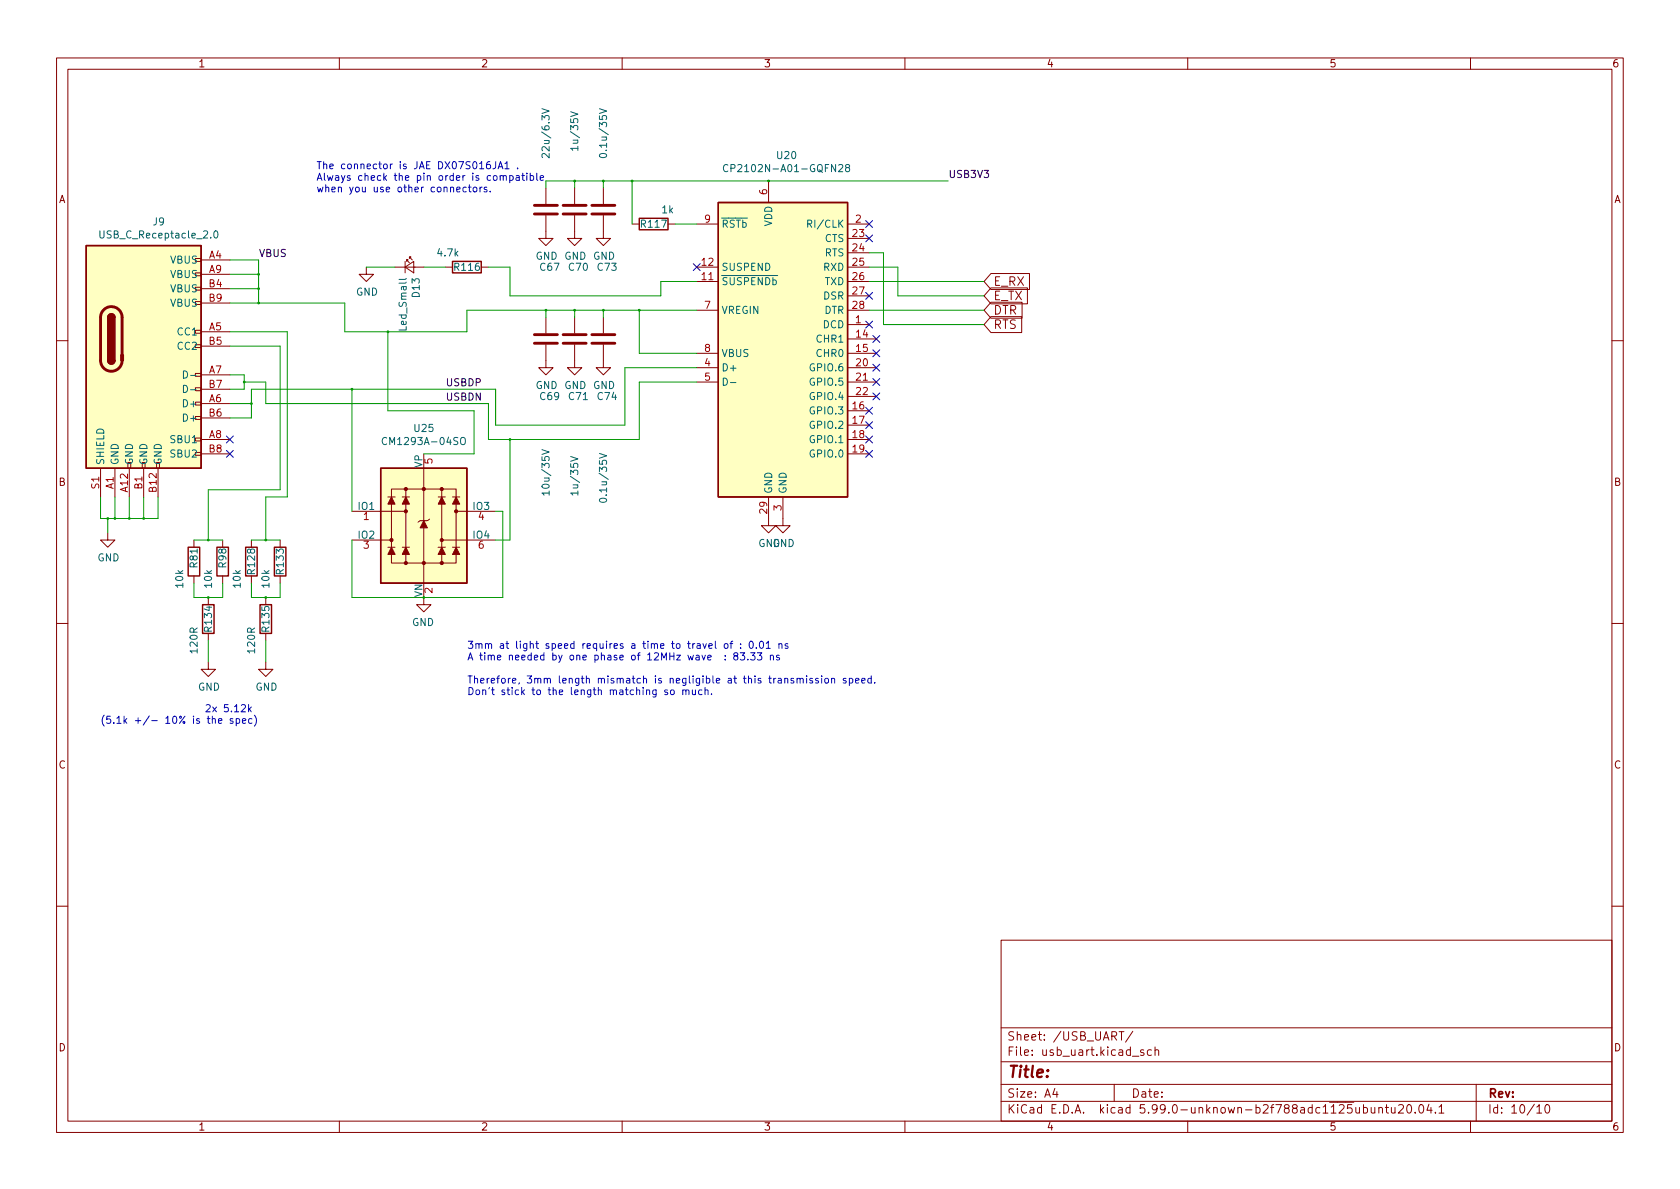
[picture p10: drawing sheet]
<svg xmlns="http://www.w3.org/2000/svg" width="297mm" height="210mm" viewBox="0 0 297 210" stroke-linecap="round" stroke-linejoin="round" font-family="sans-serif">
<g fill="none" stroke="#840000" stroke-width=".18">
<path d="M10 10.2h277v190.1h-277zM12 12.2h273v186.1h-273zM60 10.2v2M110 10.2v2M160 10.2v2M210 10.2v2M260 10.2v2M96.5 38.1v4.1h1.3l-1.3 1.2-1.3-1.2h1.3M96.5 33.3v2.8M101.6 38.1v4.1h1.3l-1.3 1.2-1.3-1.2h1.3M101.6 33.3v2.8M106.7 38.1v4.1h1.2l-1.2 1.2-1.3-1.2h1.3"/>
<path d="M106.7 33.3v2.8M111.8 39.6h1.2M118.1 39.6h1.3M123.2 39.6h3.8M135.9 32v3.8M149.9 39.6h3.8M34.5 58.4h1.1v.5h-1.1zM34.5 53.3h1.1v.5h-1.1zM34.5 50.8h1.1v.5h-1.1zM34.5 48.3h1.1v.5h-1.1zM34.5 45.7h1.1v.5h-1.1zM35.6 46h5"/>
<path d="M35.6 58.7h5M35.6 48.5h5M35.6 51h5M35.6 53.6h5M64.8 47.2v1.3h1.2l-1.2 1.3-1.3-1.3h1.3M69.8 47.2h5.1M71.6 47.2l1.6-1v2.1zM71.6 46.2v2.1M71.9 46.2v-.2h.2h-.2l.5 .5M72.4 45.7v-.2h.2h-.2l.5 .5M78.7 47.2h1.3M85.1 47.2h1.3"/>
<path d="M96.5 56.1v2.8M101.6 56.1v2.8M106.7 56.1v2.8M123.2 47.2h3.8M123.2 49.8h3.8M123.2 54.9h3.8M149.9 47.2h3.8M149.9 59.9h5M149.9 57.4h3.8M149.9 49.8h3.8M149.9 42.2h3.8M149.9 44.7h3.8"/>
<path d="M149.9 52.3h3.8M149.9 54.9h3.8M175.2 48.4h6.8v2.8h-6.8l-1.2-1.4zM175.2 50.9h6.5v2.8h-6.5l-1.2-1.4zM175.2 53.4h5.5v2.9h-5.5l-1.2-1.4zM175.2 56h5.4v2.8h-5.4l-1.2-1.4zM10 60.2h2M21.3 62.7h.5v1h-.5zM34.5 77.5h1.1v.5h-1.1zM35.6 71.4h5M35.6 66.3h5M35.6 77.7h5"/>
<path d="M35.6 61.2h5M35.6 73.9h5M35.6 68.8h5M96.5 61v4h1.3l-1.3 1.3-1.3-1.3h1.3M101.6 61v4h1.3l-1.3 1.3-1.3-1.3h1.3M106.7 61v4h1.2l-1.2 1.3-1.3-1.3h1.3M123.2 62.5h3.8M123.2 65h3.8M123.2 67.6h3.8M149.9 77.7h3.8M149.9 62.5h5M149.9 65h5"/>
<path d="M149.9 67.6h5M149.9 70.1h5M149.9 72.6h3.8M149.9 75.2h3.8M285 60.2h2M17.8 82.8v5.1M19 94.2v1.3h1.3l-1.3 1.3-1.2-1.3h1.2M20.3 82.8v5.1M22.9 82.8v5.1M25.4 82.8v5.1M27.9 82.8v5.1M34.3 95.5v1.3"/>
<path d="M34.5 80h1.1v.5h-1.1zM35.6 80.3h5M39.4 95.5v1.3M44.4 95.5v1.3M49.5 95.5v1.3M62.2 90.4h9.6M62.2 95.5h7M68.6 96.8h1.2M68.6 87.9h1.2M69.2 86.5h11.4v13.1h-11.4zM71.1 96.8h1.3M71.1 87.9h1.3"/>
<path d="M71.8 86.5v13.1M74.9 82.8v20.3M75.9 91.8l-.3 .3h-1.3l-.4 .2M77.5 96.8h1.2M77.5 87.9h1.2M78.1 86.5v13.1M78.1 95.5h9.5M80 96.8h1.3M80 87.9h1.3M80.6 90.4h7M135.9 87.9v5.1h1.3l-1.3 1.2-1.3-1.2h1.3M138.4 87.9v5.1h1.3l-1.3 1.2-1.2-1.2h1.2"/>
<path d="M149.9 80.3h3.8M10 110.2h2M34.3 101.8v1.3M36.8 117.1v1.3h1.3l-1.3 1.2-1.2-1.2h1.2M36.8 105.7v1.2M36.8 112v1.3M39.4 101.8v1.3M44.4 101.8v1.3M47 117.1v1.3h1.3l-1.3 1.2-1.3-1.2h1.3M47 105.7v1.2M47 112v1.3M49.5 101.8v1.3"/>
<path d="M74.9 105.7v1.2h-1.2l1.2 1.3 1.3-1.3h-1.3M285 110.2h2M10 160.2h2M177 166.3h108v32h-108zM285 160.2h2M60 198.3v2M110 198.3v2M160 198.3v2M177 194.8h108M177 191.8h108M177 187.8h108M177 181.8h108"/>
<path d="M186.5 192.5l-.4 1h1M186.9 193v1M197 191.8v3M197.9 182.4h.8M198.3 182.4v1.5M200.2 186.8h1.2M200.3 182.4l-1.3 1.9M202.2 185.7l-.3-.1-.3 .2 .1 .3 .5 .1v.4h-.6M203.6 185.7l-.5-.1-.2 .3v.4l.1 .3h.6M204.2 185.8l.2-.2 .4 .1 .1 .9M204.2 185.1v1.5M210 198.3v2"/>
<path d="M242.4 195.8l.1 1h.4l.2-.1M243.1 195.8v1M243.8 196l.2-.2 .4 .1v.9M243.8 195.8v1M244.9 195.8h.6M245.1 195.3v1.3l.4 .2M246 195.8l.1 1h.3l.2-.1M246.6 195.8v1M247.3 195.5l.6-.2 .2 .2v.3l-.9 1h.9M248.9 195.4l.2-.1a.81 .81 0 0 1 .6 .7 .81 .81 0 0 1-.3 .8h-.2a.81 .81 0 0 1-.6-.6 .81 .81 0 0 1 .3-.8zM250.2 196.7v.1M251 195.5l.2-.2a.81 .81 0 0 1 .6 .7 .81 .81 0 0 1-.3 .8h-.1a.81 .81 0 0 1-.4-1.3z"/>
<path d="M252.6 195.3l-.3 1h.9M253 195.8v1M253.8 196.7v.1M254.4 195.8l.5-.5v1.5M254.4 196.8h.9M260 198.3v2M261 191.8v6.5M271.7 195.8l.5-.5v1.5M271.7 196.8h.9M273.4 195.4l.1-.1a.8 .8 0 0 1 .5 .8 .8 .8 0 0 1-.5 .7 .99 .99 0 0 1-.1-1.4z"/>
</g>
<g fill="#ffffc2" stroke="#ffffc2" stroke-width=".18">
<path d="M15.2 43.4h20.4v39.4h-20.4z"/>
<path d="M67.3 82.8h15.2v20.3h-15.2z"/>
<path d="M127 35.8h22.9v52.1h-22.9z"/>
</g>
<g fill="none" stroke="#840000" stroke-width=".25">
<path d="M113 38.6h5.1v2h-5.1zM127 35.8h22.9v52.1h-22.9zM15.2 43.4h20.4v39.4h-20.4zM19 56.1a.64 .64 0 0 1 .7-.6 .64 .64 0 0 1 .6 .6M80 46.2h5.1v2.1h-5.1zM19 63.7a.64 .64 0 0 0 .7 .7 .64 .64 0 0 0 .6-.7M33.3 96.8h2v5h-2zM38.4 96.8h2v5h-2zM43.4 96.8h2.1v5h-2.1zM48.5 96.8h2v5h-2zM67.3 82.8h15.2v20.3h-15.2zM35.8 106.9h2v5.1h-2z"/>
<path d="M46 106.9h2v5.1h-2z"/>
</g>
<g fill="none" stroke="#840000" stroke-width=".51">
<path d="M94.5 37.8h4.1M94.5 36.3h4.1M99.6 37.8h4M99.6 36.3h4M104.6 37.8h4.1M104.6 36.3h4.1M18.3 54.8a1.91 1.91 0 0 1 2.1-.4 1.91 1.91 0 0 1 1.2 1.7v7.7a1.91 1.91 0 0 1-1.9 1.9 1.91 1.91 0 0 1-1.9-1.9v-7.8l.2-.7zM94.5 59.2h4.1M99.6 59.2h4M104.6 59.2h4.1M94.5 60.7h4.1M99.6 60.7h4"/>
<path d="M104.6 60.7h4.1"/>
</g>
<g fill="#840000" stroke="#840000" stroke-width=".25">
<path d="M19 63.7h1.3a.64 .64 0 0 1-.6 .7 .64 .64 0 0 1-.7-.7z"/>
<path d="M19.2 55.7a.64 .64 0 0 1 .7-.2 .64 .64 0 0 1 .4 .6h-1.3z"/>
<path d="M19 56.1h1.3v7.6h-1.3z"/>
</g>
<g fill="none" stroke="#006464" stroke-width=".18">
<path d="M95.8 19.2l1.3 .4-1.3 .5M100.9 19.8l1.3 .4-1.3 .4M106 19.2l1.3 .4-1.3 .5M97.1 27.1v.8l-.9-.8-.4 .3 .1 .5M102.2 26.2h-1.3l.4 .4M102.2 25.9v.7M106.1 27.3a.69 .69 0 0 1 1.2 .3 .72 .72 0 0 1-1.3-.2zM128.7 29.2a.6 .6 0 0 0-.8 .4 .6 .6 0 0 0 .6 .8l.2-.2M142.8 39.6l.6-.1 .1-.2v-.3l-.7-.1v1.3M149.7 29.6l-.2-.2 .1-.2 .1-.1 .4 .1 .1 .1v.2l-.6 .2-.1 .2 .1 .3 .1 .2 .4-.1 .1-.2v-.2l-.2-.3M17.7 40.8v1l.2 .3h.2l.3-.3v-1M38 40.9l.1-.1a.68 .68 0 0 1 .4 .7 .68 .68 0 0 1-.4 .6 .84 .84 0 0 1-.1-1.2z"/>
<path d="M71.8 49.2l-.2 .2h-1M32.4 65.6a.64 .64 0 0 1 .8 .6 .64 .64 0 0 1-.8 .7zM32.4 68.1a.64 .64 0 0 1 .8 .7 .64 .64 0 0 1-.8 .6zM68.4 77.5a.6 .6 0 0 0-.9 .4 .6 .6 0 0 0 .6 .7l.3-.1M81.6 77.4h.1a.43 .43 0 0 1 .6 .4v.4a.42 .42 0 0 1-.4 .4 .42 .42 0 0 1-.5-.4v-.4zM95.8 79.5l1.3 .4-1.3 .5M127.9 66.9a.64 .64 0 0 1 .7 .6 .64 .64 0 0 1-.7 .6zM129.2 67.6h.9M97.1 87.2h-1.3l.4 .4M97.1 86.8v.8M100.9 80.7l1.3 .4-1.3 .5M102.2 87.2h-1.3l.4 .4"/>
<path d="M102.2 86.8v.8M106 80.2l1.3 .4-1.3 .4M106 88.3a.75 .75 0 0 1 1.3 .2 .72 .72 0 0 1-1.3-.1z"/>
</g>
<g fill="#840000" stroke="#840000" stroke-width=".18">
<path d="M69.2 96.8l.6 1.2h-1.2z"/>
<path d="M69.2 87.9l.6 1.2h-1.2z"/>
<path d="M71.8 96.8l.6 1.2h-1.3z"/>
<path d="M71.8 87.9l.6 1.2h-1.3z"/>
<path d="M74.9 92.1l.7 1.2h-1.3z"/>
<path d="M78.1 96.8l.6 1.2h-1.2z"/>
<path d="M78.1 87.9l.6 1.2h-1.2z"/>
<path d="M80.6 96.8l.7 1.2h-1.3z"/>
<path d="M80.6 87.9l.7 1.2h-1.3z"/>
<circle cx="69.2" cy="95.5" r=".28"/>
<circle cx="71.8" cy="99.6" r=".28"/>
<circle cx="71.8" cy="90.4" r=".28"/>
<circle cx="71.8" cy="86.5" r=".28"/>
<circle cx="74.9" cy="99.6" r=".28"/>
<circle cx="74.9" cy="86.5" r=".28"/>
<circle cx="78.1" cy="99.6" r=".28"/>
<circle cx="78.1" cy="95.5" r=".28"/>
<circle cx="78.1" cy="86.5" r=".28"/>
<circle cx="80.6" cy="90.4" r=".28"/>
</g>
<g fill="none" stroke="#0000c2" stroke-width=".18">
<path d="M82.4 33.2l-.3-.1-.3 .2 .2 .6h.4M82.8 33.1h.5M83 32.7v1.1l.3 .1M83.7 33.2l.2-.1 .4 .1v.5l-.1 .2h-.3l-.2-.1zM84.9 33.1v.8M85.2 33.1l-.3 .2M86.1 33.2l-.3-.1-.2 .2 .1 .2 .4 .1v.3h-.5M86.6 28.6h-.3a.86 .86 0 0 0 0 1.2l.4-.1v-.4l-.2-.2h-.2l-.3 .2M86.7 33.8v.1M87.6 28.6v.9a.41 .41 0 0 1-.4 .3M88.1 29.8l.4-1.2 .4 1.2M88.2 29.5h.6"/>
<path d="M88.4 31.2l.2-.2 .3 .1 .1 .8M88.4 31v.9M89 31.2l.2-.2 .3 .1v.8M89.3 28.9l.3-.3v1.2M89.3 29.8h.7M90.1 31.1l.4-.1 .2 .3-.1 .5h-.5M90.1 31v1.3M91.3 31.1h.5v.8M91.5 29.7v.1M91.8 31.3l-.4 .1-.2 .2 .2 .3 .4-.1M92.2 31h.5M92.4 30.6v1.1l.3 .2"/>
<path d="M93.1 30.6v.1M93.1 31v.9M93.8 31.1l.3-.1 .3 .3-.2 .5h-.4M93.8 30.6v1.3M94.9 30.6v1.1l.2 .2M95.5 31.5l.6-.2v-.2l-.4-.1-.2 .2 .1 .6h.5M126.5 113.4v1.1l.2 .2M128.2 113.9l.3-.1 .2 .3v.3l-.2 .3-.3-.1-.2-.2zM128.2 116.6v.1M128.2 115.9v.1M129.1 113.8h.5M129.6 113.4l-.3 .2v1.1"/>
<path d="M130 116l-.3-.3 .1-.1 .2-.2 .3 .1 .2 .2-.1 .2-.5 .1-.2 .2v.3l.3 .2h.2l.3-.2v-.3l-.3-.2M130.9 115.4h.8l-.5 .5 .4 .1v.6l-.2 .1-.5-.1M130.9 114.5v.2M130.9 113.9v.1M132.2 116.6v.1M132.6 113.4h.2a.68 .68 0 0 1 .4 .6 .68 .68 0 0 1-.4 .7 .84 .84 0 0 1-.2-1.3zM132.7 115.4h.8l-.4 .5 .3 .1v.6l-.2 .1-.5-.1M133.7 114.5v.2M133.9 115.4h.8l-.4 .5 .3 .1v.6l-.1 .1-.6-.1M134.5 113.4h.1a.68 .68 0 0 1 .4 .6 .68 .68 0 0 1-.4 .7 .84 .84 0 0 1-.1-1.3zM135.5 113.8l.3-.4v1.3M135.5 114.7h.7"/>
<path d="M136.2 116l.2-.1h.3l.1 .8M136.2 115.9v.8M137.7 113.9l.2-.1 .3 .1 .1 .8M137.7 113.8v.9M137.8 115.9h-.3l-.2 .1 .1 .2 .4 .1v.3h-.5M139.3 113.9l-.3-.1-.2 .2 .1 .2 .4 .1v.3h-.5M140.9 119.9v.9M142.6 119.5v.1M142.6 119.9v.9M145.3 119.5v.1M145.3 119.9v.9M147 119.9v.9"/>
<path d="M150.2 119.9v1.3M154 119.5v1.3M18.4 126.5a1.46 1.46 0 0 0 0 1.9M19.5 126.6h-.6v.7l.1-.2 .5 .1 .1 .2-.1 .4-.2 .1-.4-.1M20.1 127.8v.1M20.7 127l.3-.4v1.3M20.7 127.9h.7M21.9 126.6v1.3M22.1 127.4l.3 .5M22.4 127.1l-.5 .5M23.9 127.4h1M36.5 124.7l.4-.1 .3 .4-.8 .9h.8"/>
<path d="M37.6 125l.7 .9M38.3 125l-.7 .9M118 122.1l-.3-.1-.2 .2 .1 .2 .4 .1v.3h-.5M118.7 122.1l.3-.1 .2 .2v.4l-.2 .2h-.3l-.2-.2zM120.7 122.1l.2-.1 .3 .1 .1 .7M120.7 122v.8M121.3 122.2l.2-.2 .3 .1v.7M122.4 122l.1 .8h.3l.2-.1M123 122v.8M124.1 122.1l-.3-.1-.3 .2 .1 .6h.5M124.7 122.1l.1-.1 .3 .1 .1 .7M124.7 121.6v1.2"/>
<path d="M125.8 122.7v.1M140.3 120l-.3-.1-.2 .2 .1 .2 .4 .1v.3h-.5M140.9 120.1l.2-.2 .3 .1 .1 .8M141.5 120.1l.2-.2 .3 .1v.8M143.6 120l-.3-.1-.1 .2v.2l.4 .1v.3h-.4M144.7 120l-.3-.1-.2 .2 .1 .2 .4 .1v.3h-.5M145.9 120l.3-.1 .3 .3v.4l-.3 .2-.3-.1-.1-.1zM147 120.1l.2-.2 .3 .1 .1 .8M149.6 120l-.3-.1-.2 .2 .1 .2 .4 .1v.3h-.5M150.2 120l.3-.1 .3 .3-.1 .5h-.5M151.3 120.4l.6-.2-.1-.2-.4-.1-.1 .2v.6h.5M152.4 120.4l.6-.2-.1-.2-.4-.1-.1 .2v.6h.5"/>
<path d="M154 120l-.3-.1-.3 .3 .2 .5h.4M154.7 120.7v.1"/>
</g>
<g fill="none" stroke="#009600" stroke-width=".18">
<path d="M101.6 32v1.3M106.7 32v1.3M111.8 32v7.6M119.4 39.6h3.8M167.6 32h-71.1v1.3M40.6 53.6h20.4v5.1h21.5v-3.8h40.7M40.6 58.7h10.2v29.2h-3.8v7.6M40.6 46h5.1v7.6M40.6 51h5.1M40.6 48.5h5.1M64.8 47.2h5M68.6 58.7v13.9h15.2v7.7h-8.9"/>
<path d="M74.9 47.2h3.8M86.4 47.2h3.8v5.1h26.6v-2.5h6.4M96.5 54.9v1.2M101.6 54.9v1.2M106.7 54.9v1.2M113 54.9v7.6h10.2M153.7 49.8h20.3M153.7 47.2h5v5.1h15.3M153.7 54.9h20.3M153.7 44.7h2.5v12.7h17.8M40.6 66.3h2.6v2.5h-2.6M40.6 61.2h8.9v25.4h-12.7v8.9"/>
<path d="M40.6 71.4h3.8M43.2 67.6h3.8v3.8h39.4v6.3h26.6v-10.1h10.2M62.2 68.8v21.6M90.2 77.7v17.8h-2.6M123.2 65h-12.7v10.2h-22.9v-6.4h-43.2v5.1h-3.8M17.8 87.9v3.8h10.1v-3.8M19 91.7v2.5M20.3 87.9v3.8M22.9 87.9v3.8M25.4 87.9v3.8M34.3 95.5h5.1M44.4 95.5h5.1"/>
<path d="M87.6 90.4h1.3v15.3h-26.7v-10.2M34.3 103.1v2.6h5.1v-2.6M36.8 113.3v3.8M44.4 103.1v2.6h5.1v-2.6M47 113.3v3.8"/>
</g>
<g fill="none" stroke="#000084" stroke-width=".18">
<path d="M153.1 39l1.2 1.2M154.3 39l-1.2 1.2M122.6 46.6l1.2 1.2M123.8 46.6l-1.2 1.2M153.1 56.8l1.2 1.2M153.1 51.7l1.2 1.2M153.1 41.5l1.2 1.3M154.3 56.8l-1.2 1.2M154.3 51.7l-1.2 1.2M154.3 41.5l-1.2 1.3M154.3 59.3l1.2 1.2M155.5 59.3l-1.2 1.2"/>
<path d="M40 77.1l1.2 1.2M40 79.6l1.2 1.3M41.2 77.1l-1.2 1.2M41.2 79.6l-1.2 1.3M153.1 77.1l1.2 1.2M153.1 79.6l1.2 1.3M153.1 74.6l1.2 1.2M153.1 72l1.2 1.2M154.3 77.1l-1.2 1.2M154.3 79.6l-1.2 1.3M154.3 74.6l-1.2 1.2M154.3 72l-1.2 1.2"/>
<path d="M154.3 69.5l1.2 1.2M154.3 66.9l1.2 1.3M154.3 64.4l1.2 1.2M154.3 61.9l1.2 1.2M155.5 69.5l-1.2 1.2M155.5 66.9l-1.2 1.3M155.5 64.4l-1.2 1.2M155.5 61.9l-1.2 1.2"/>
</g>
<g fill="#009600" stroke="#009600" stroke-width=".18">
<circle cx="135.9" cy="32" r=".15"/>
<circle cx="45.7" cy="48.5" r=".15"/>
<circle cx="45.7" cy="51" r=".15"/>
<circle cx="45.7" cy="53.6" r=".15"/>
<circle cx="43.2" cy="67.6" r=".15"/>
<circle cx="44.4" cy="71.4" r=".15"/>
<circle cx="36.8" cy="105.7" r=".15"/>
<circle cx="47" cy="95.5" r=".15"/>
<circle cx="47" cy="105.7" r=".15"/>
<circle cx="62.2" cy="68.8" r=".15"/>
<circle cx="68.6" cy="58.7" r=".15"/>
<circle cx="90.2" cy="77.7" r=".15"/>
<circle cx="96.5" cy="54.9" r=".15"/>
<circle cx="101.6" cy="54.9" r=".15"/>
<circle cx="106.7" cy="32" r=".15"/>
<circle cx="111.8" cy="32" r=".15"/>
<circle cx="106.7" cy="54.9" r=".15"/>
<circle cx="101.6" cy="32" r=".15"/>
<circle cx="25.4" cy="91.7" r=".15"/>
<circle cx="20.3" cy="91.7" r=".15"/>
<circle cx="22.9" cy="91.7" r=".15"/>
<circle cx="19" cy="91.7" r=".15"/>
<circle cx="36.8" cy="95.5" r=".15"/>
<circle cx="113" cy="54.9" r=".15"/>
</g>
<text font-size="2.8" fill="#840000" x="178" y="190.6">Title:</text>
<g font-size="2.1" fill="#840000">
<text x="175.6" y="50.5">E_RX</text>
<text x="175.6" y="53.1">E_TX</text>
<text x="175.6" y="55.6">DTR</text>
<text x="175.6" y="58.2">RTS</text>
<text x="178" y="184">Sheet: /USB_UART/</text>
<text x="178" y="186.7">File: usb_uart.kicad_sch</text>
<text x="178" y="196.9">KiCad E.D.A. kicad 5.99.0-unknown-b2f788adc1~125~ubuntu20.04.1</text>
<text x="178" y="194.1">Size: A4</text>
<text x="200" y="194.1">Date:</text>
<text x="263" y="194.1">Rev:</text>
<text x="263" y="196.9">Id: 10/10</text>
</g>
<g font-size="1.8" fill="#840000">
<text x="35" y="11.9">1</text>
<text x="85" y="11.9">2</text>
<text x="135" y="11.9">3</text>
<text x="185" y="11.9">4</text>
<text x="235" y="11.9">5</text>
<text x="285" y="11.9">6</text>
<text x="10.3" y="35.9">A</text>
<text x="285.3" y="35.9">A</text>
<text x="10.3" y="85.9">B</text>
<text x="285.3" y="85.9">B</text>
<text x="10.3" y="135.9">C</text>
<text x="285.3" y="135.9">C</text>
<text x="10.3" y="185.9">D</text>
<text x="285.3" y="185.9">D</text>
<text x="35" y="199.9">1</text>
<text x="85" y="199.9">2</text>
<text x="135" y="199.9">3</text>
<text x="185" y="199.9">4</text>
<text x="235" y="199.9">5</text>
<text x="285" y="199.9">6</text>
</g>
<g font-size="1.8" fill="#0000c2">
<text x="55.9" y="29.9">The connector is JAE DX07S016JA1 .</text>
<text x="55.9" y="32">Always check the pin order is compatible</text>
<text x="55.9" y="34">when you use other connectors.</text>
<text x="82.5" y="114.7">3mm at light speed requires a time to travel of : 0.01 ns</text>
<text x="82.5" y="116.8">A time needed by one phase of 12MHz wave : 83.33 ns</text>
<text x="38.3" y="125.9">2x 5.12k</text>
<text x="82.5" y="120.9">Therefore, 3mm length mismatch is negligible at this transmission speed.</text>
<text x="82.5" y="122.9">Don't stick to the length matching so much.</text>
<text x="24.8" y="128">(5.1k +/- 10% is the spec)</text>
</g>
<g font-size="1.8" fill="#006464">
<text x="97.2" y="27.2" transform="rotate(-90 97.2 27.2)">22u/6.3V</text>
<text x="102.2" y="26.1" transform="rotate(-90 102.2 26.1)">1u/35V</text>
<text x="107.3" y="27.2" transform="rotate(-90 107.3 27.2)">0.1u/35V</text>
<text x="137.4" y="28.1">U20</text>
<text x="129.5" y="30.4">CP2102N-A01-GQFN28</text>
<text x="27.1" y="39.9">J9</text>
<text x="113.4" y="40.3">R117</text>
<text x="117.1" y="37.7">1k</text>
<text x="127.5" y="40.3">~RSTb</text>
<text x="136.5" y="40.1" transform="rotate(-90 136.5 40.1)">VDD</text>
<text x="143.5" y="40.3">RI/CLK</text>
<text x="18.2" y="42.2">USB_C_Receptacle_2.0</text>
<text x="30.1" y="46.6">VBUS</text>
<text x="77.5" y="45.3">4.7k</text>
<text x="80.4" y="47.9">R116</text>
<text x="94.7" y="45.9">GND GND GND</text>
<text x="95.6" y="47.9">C67</text>
<text x="100.6" y="47.9">C70</text>
<text x="105.7" y="47.9">C73</text>
<text x="127.5" y="47.9">SUSPEND</text>
<text x="145.6" y="47.9">RXD</text>
<text x="145.8" y="42.8">CTS</text>
<text x="145.8" y="45.3">RTS</text>
<text x="30.1" y="49.1">VBUS</text>
<text x="30.1" y="51.7">VBUS</text>
<text x="62.9" y="52.3">GND</text>
<text x="74.2" y="52.5" transform="rotate(-90 74.2 52.5)">D13</text>
<text x="127.5" y="50.4">~SUSPENDb</text>
<text x="145.6" y="53">DSR</text>
<text x="145.8" y="50.4">TXD</text>
<text x="30.1" y="54.2">VBUS</text>
<text x="31.5" y="59.3">CC1</text>
<text x="71.9" y="58.3" transform="rotate(-90 71.9 58.3)">Led_Small</text>
<text x="127.5" y="55.5">VREGIN</text>
<text x="145.5" y="58">DCD</text>
<text x="145.7" y="55.5">DTR</text>
<text x="31.5" y="61.8">CC2</text>
<text x="127.5" y="65.7">D+</text>
<text x="127.5" y="63.1">VBUS</text>
<text x="143.5" y="65.7">GPIO.6</text>
<text x="144.5" y="60.6">CHR1</text>
<text x="144.5" y="63.1">CHR0</text>
<text x="33.2" y="66.9">D-</text>
<text x="33.2" y="69.5">D-</text>
<text x="94.7" y="68.8">GND GND GND</text>
<text x="95.6" y="70.7">C69</text>
<text x="100.6" y="70.7">C71</text>
<text x="105.7" y="70.7">C74</text>
<text x="143.5" y="68.2">GPIO.5</text>
<text x="143.5" y="70.7">GPIO.4</text>
<text x="32.7" y="72">D+</text>
<text x="32.7" y="74.5">D+</text>
<text x="73.3" y="76.4">U25</text>
<text x="143.5" y="73.3">GPIO.3</text>
<text x="143.5" y="75.8">GPIO.2</text>
<text x="18.4" y="82.3" transform="rotate(-90 18.4 82.3)">SHIELD</text>
<text x="21" y="82.3" transform="rotate(-90 21 82.3)">GND</text>
<text x="23.5" y="82.3" transform="rotate(-90 23.5 82.3)">GND</text>
<text x="26" y="82.3" transform="rotate(-90 26 82.3)">GND</text>
<text x="28.6" y="82.3" transform="rotate(-90 28.6 82.3)">GND</text>
<text x="30.3" y="78.4">SBU1</text>
<text x="30.3" y="80.9">SBU2</text>
<text x="68.4" y="78.7">CM1293A-04SO</text>
<text x="74.7" y="82.7" transform="rotate(-90 74.7 82.7)">VP</text>
<text x="143.5" y="78.4">GPIO.1</text>
<text x="143.5" y="80.9">GPIO.0</text>
<text x="97.2" y="86.9" transform="rotate(-90 97.2 86.9)">10u/35V</text>
<text x="102.2" y="87.1" transform="rotate(-90 102.2 87.1)">1u/35V</text>
<text x="107.3" y="88.2" transform="rotate(-90 107.3 88.2)">0.1u/35V</text>
<text x="136.5" y="87.4" transform="rotate(-90 136.5 87.4)">GND</text>
<text x="139.1" y="87.4" transform="rotate(-90 139.1 87.4)">GND</text>
<text x="63.3" y="90.2">IO1</text>
<text x="63.3" y="95.2">IO2</text>
<text x="83.7" y="90.2">IO3</text>
<text x="83.7" y="95.2">IO4</text>
<text x="17.2" y="99.3">GND</text>
<text x="34.9" y="100.3" transform="rotate(-90 34.9 100.3)">R81</text>
<text x="40" y="100.3" transform="rotate(-90 40 100.3)">R98</text>
<text x="45.1" y="101.4" transform="rotate(-90 45.1 101.4)">R128</text>
<text x="50.2" y="101.4" transform="rotate(-90 50.2 101.4)">R133</text>
<text x="134.1" y="96.7">GND</text>
<text x="136.6" y="96.7">GND</text>
<text x="32.4" y="103.9" transform="rotate(-90 32.4 103.9)">10k</text>
<text x="37.5" y="103.9" transform="rotate(-90 37.5 103.9)">10k</text>
<text x="42.5" y="103.9" transform="rotate(-90 42.5 103.9)">10k</text>
<text x="47.6" y="103.9" transform="rotate(-90 47.6 103.9)">10k</text>
<text x="37.5" y="111.6" transform="rotate(-90 37.5 111.6)">R134</text>
<text x="47.6" y="111.6" transform="rotate(-90 47.6 111.6)">R135</text>
<text x="72.8" y="110.7">GND</text>
<text x="34.9" y="115.4" transform="rotate(-90 34.9 115.4)">120R</text>
<text x="45.1" y="115.4" transform="rotate(-90 45.1 115.4)">120R</text>
<text x="35" y="122.1">GND</text>
<text x="45.2" y="122.1">GND</text>
</g>
<g font-size="1.8" fill="#a90000">
<text x="135.6" y="34.4" transform="rotate(-90 135.6 34.4)">6</text>
<text x="124.6" y="39.4">9</text>
<text x="150.8" y="41.9">23</text>
<text x="151.3" y="39.4">2</text>
<text x="37" y="45.7">A4</text>
<text x="124.1" y="47">12</text>
<text x="150.8" y="44.4">24</text>
<text x="150.8" y="47">25</text>
<text x="37" y="48.3">A9</text>
<text x="37" y="50.8">B4</text>
<text x="37" y="53.3">B9</text>
<text x="124.1" y="49.5">11</text>
<text x="150.8" y="49.5">26</text>
<text x="150.8" y="52.1">27</text>
<text x="37" y="58.4">A5</text>
<text x="124.6" y="54.6">7</text>
<text x="150.8" y="54.6">28</text>
<text x="151.3" y="57.1">1</text>
<text x="151.4" y="59.7">14</text>
<text x="37" y="61">B5</text>
<text x="124.6" y="64.8">4</text>
<text x="124.6" y="62.2">8</text>
<text x="151.4" y="62.2">15</text>
<text x="151.4" y="64.8">20</text>
<text x="37" y="71.1">A6</text>
<text x="37" y="66">A7</text>
<text x="37" y="68.6">B7</text>
<text x="124.6" y="67.3">5</text>
<text x="151.4" y="67.3">21</text>
<text x="151.4" y="69.8">22</text>
<text x="37" y="77.5">A8</text>
<text x="37" y="73.7">B6</text>
<text x="150.8" y="72.4">16</text>
<text x="150.8" y="74.9">17</text>
<text x="150.8" y="77.5">18</text>
<text x="37" y="80">B8</text>
<text x="76.5" y="82" transform="rotate(-90 76.5 82)">5</text>
<text x="150.8" y="80">19</text>
<text x="17.5" y="86.4" transform="rotate(-90 17.5 86.4)">S1</text>
<text x="20.1" y="86.5" transform="rotate(-90 20.1 86.5)">A1</text>
<text x="22.6" y="87" transform="rotate(-90 22.6 87)">A12</text>
<text x="25.1" y="86.5" transform="rotate(-90 25.1 86.5)">B1</text>
<text x="27.7" y="87" transform="rotate(-90 27.7 87)">B12</text>
<text x="64.3" y="91.9">1</text>
<text x="84.6" y="91.9">4</text>
<text x="135.6" y="90.8" transform="rotate(-90 135.6 90.8)">29</text>
<text x="138.2" y="90.3" transform="rotate(-90 138.2 90.3)">3</text>
<text x="64.3" y="97">3</text>
<text x="84.6" y="97">6</text>
<text x="76.5" y="104.9" transform="rotate(-90 76.5 104.9)">2</text>
</g>
<g font-size="1.8" fill="#0f0f0f">
<text x="167.6" y="31.5">USB3V3</text>
<text x="45.7" y="45.4">VBUS</text>
<text x="78.7" y="68.3">USBDP</text>
<text x="78.7" y="70.8">USBDN</text>
</g>
<text font-size="1.8" fill="#009600" x="74.7" y="105.6" transform="rotate(-90 74.7 105.6)">VN</text>
</svg>
